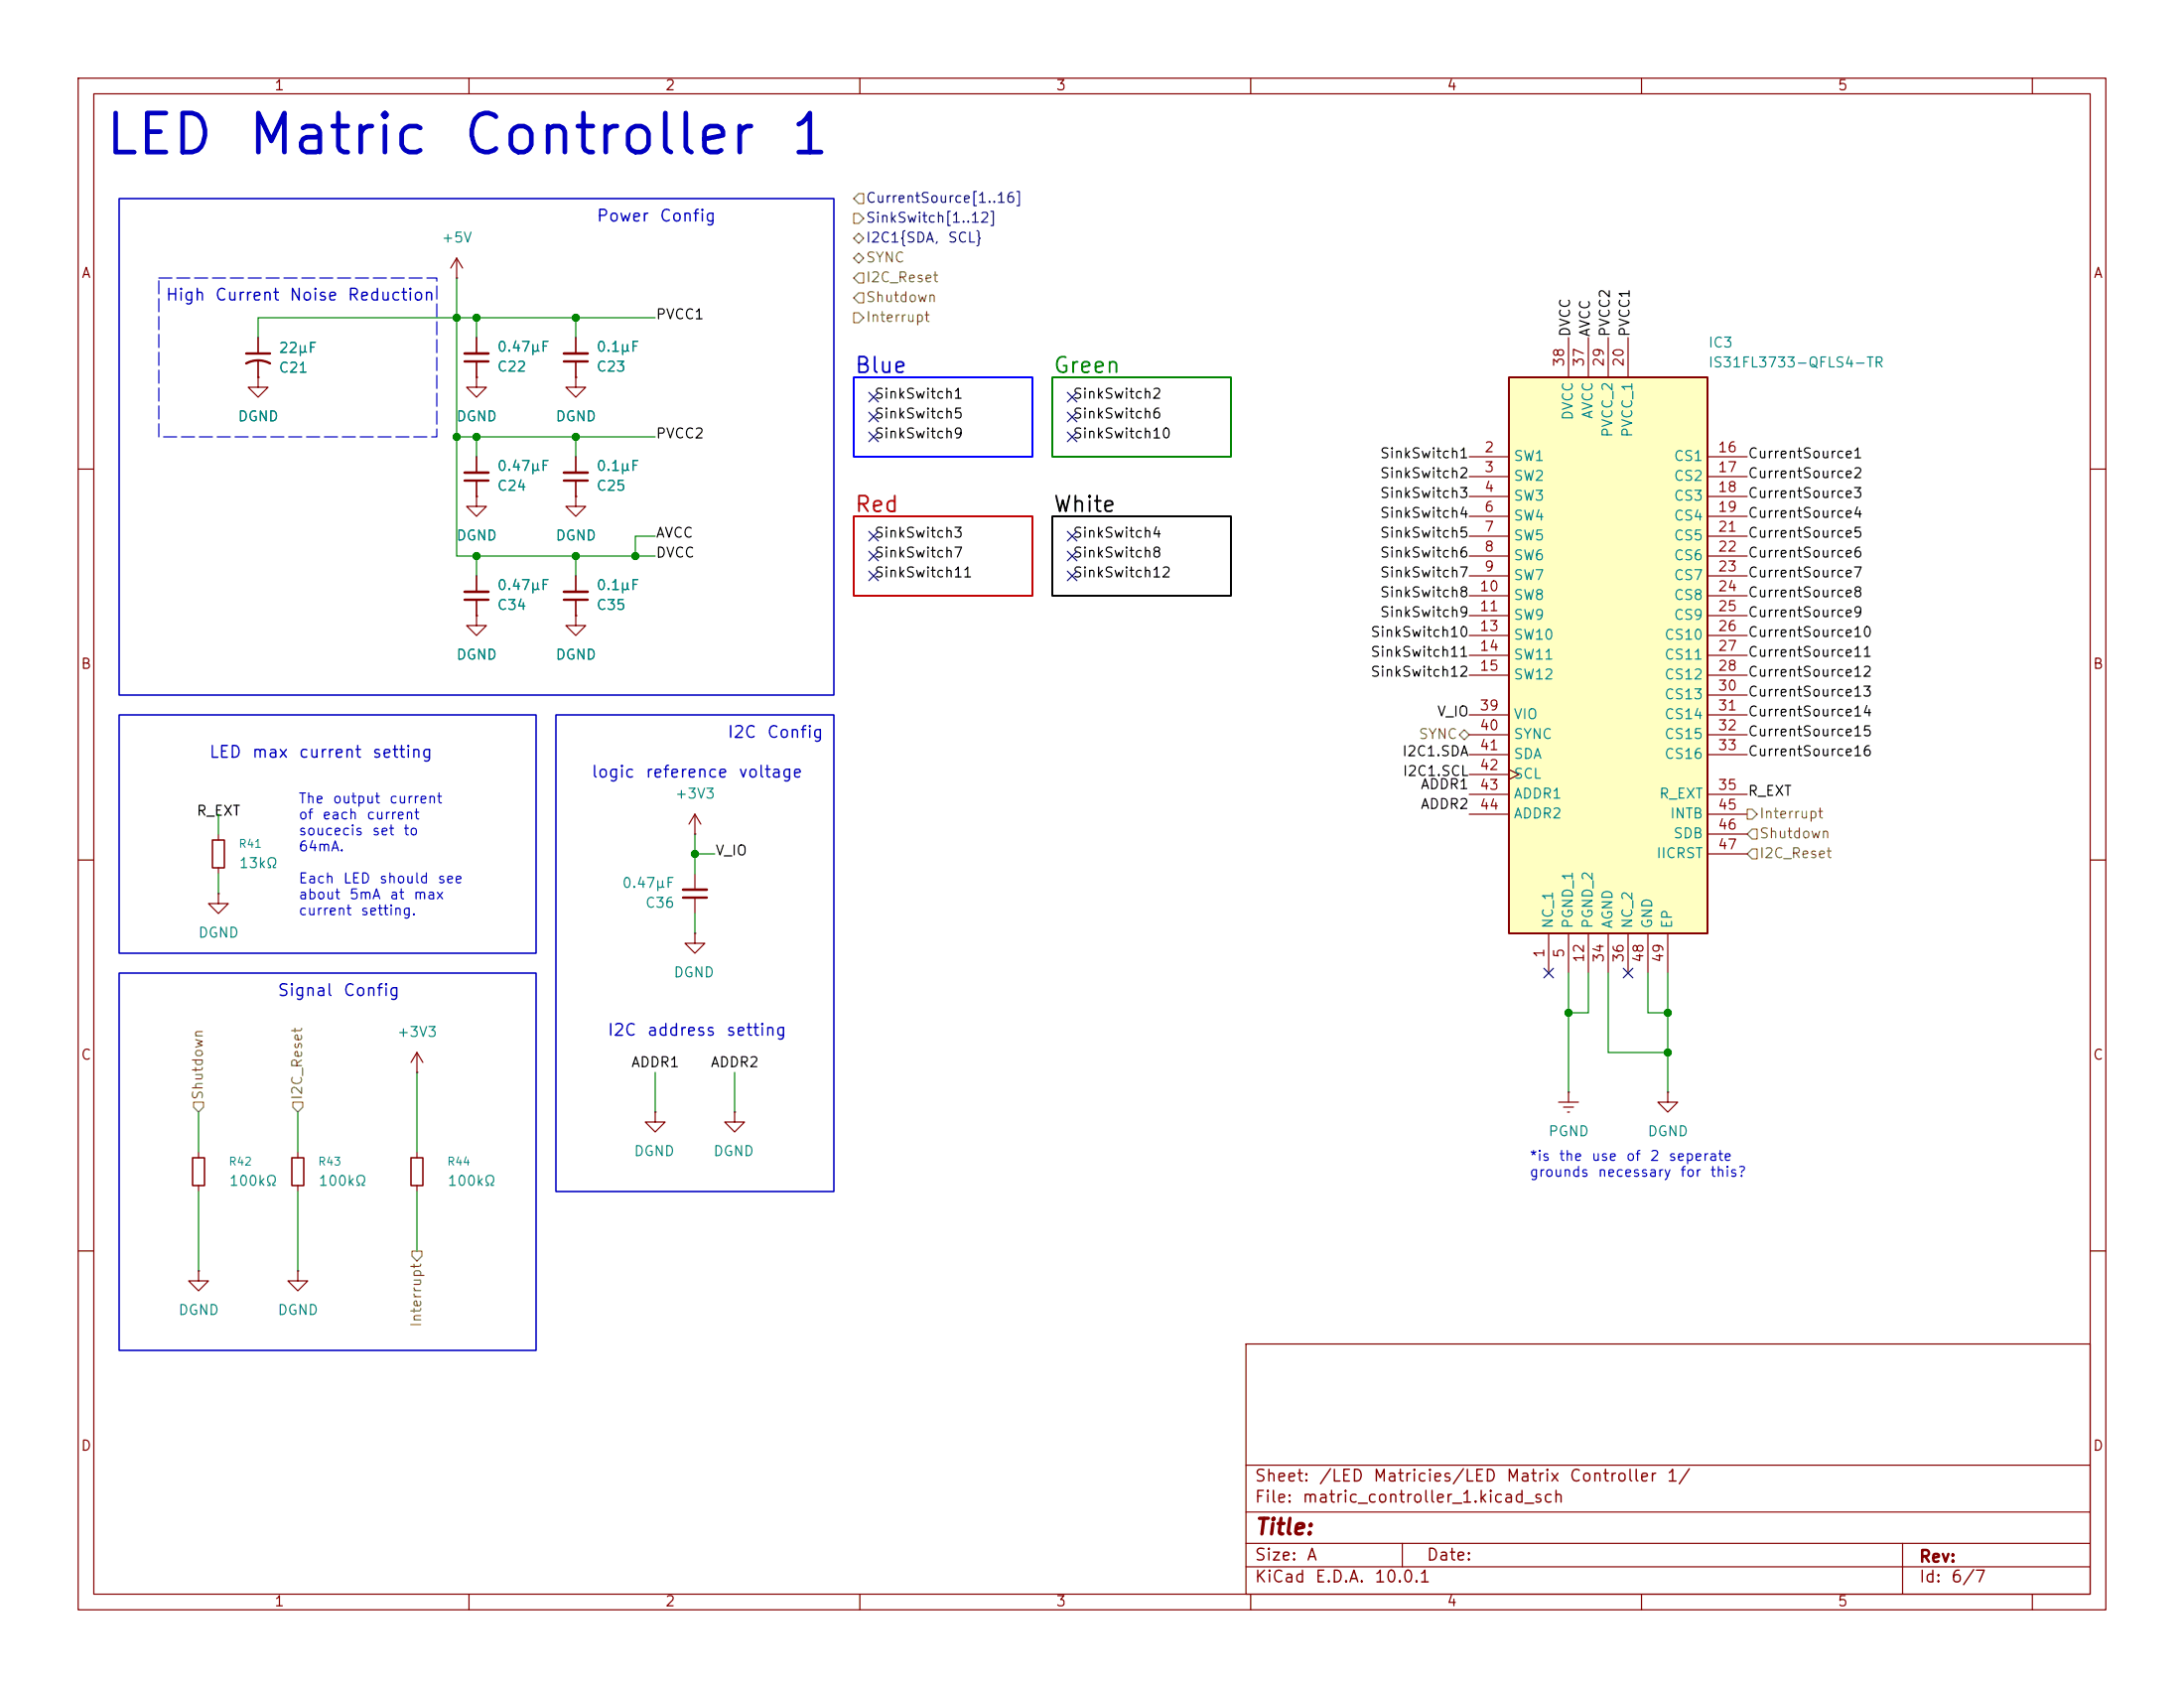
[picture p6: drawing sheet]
<svg xmlns="http://www.w3.org/2000/svg" width="279mm" height="216mm" viewBox="0 0 279 216" stroke-linecap="round" stroke-linejoin="round" font-family="sans-serif">
<g fill="none" stroke="#840000" stroke-width=".15">
<path d="M10 10h259.4v195.9h-259.4zM12 12h255.4v191.9h-255.4zM60 10v2M110 10v2M160 10v2M210 10v2M260 10v2M58.4 35.6h.1M58.4 33l-.7 1.3M58.4 33l.8 1.3M58.4 33v2.6M61 43.2v2"/>
<path d="M61 46.2v2.1M61 58.4v2.1M73.7 43.2v2M73.7 46.2v2.1M73.7 58.4v2.1M10 60h2M61 78.7v1.3h1.2l-1.2 1.3-1.3-1.3h1.3M61 78.7h.1M61 61.5v2M73.7 78.7v1.3h1.2l-1.2 1.3-1.3-1.3h1.3M73.7 78.7h.1M73.7 61.5v2"/>
<path d="M267.4 60h2M10 110h2M27.9 114.3v1.3h1.3l-1.3 1.2-1.2-1.2h1.2M27.9 114.3h.1M27.9 106.7v.7M27.9 111v.8M88.9 119.4v1.3h1.3l-1.3 1.2-1.3-1.2h1.3M88.9 119.4h.1M88.9 106.7h.1M88.9 104.1v2.6M88.9 111.8v2M88.9 114.8v2"/>
<path d="M88.9 104.1l.8 1.3M88.9 104.1l-.8 1.3M267.4 110h2M53.3 137.2h.1M53.3 134.6v2.6M53.3 134.6l-.7 1.3M53.3 134.6l.8 1.3M25.4 147.3v.8M25.4 151.6v.8M38.1 147.3v.8M38.1 151.6v.8M53.3 147.3v.8"/>
<path d="M53.3 151.6v.8M10 160h2M25.4 162.6v1.2h1.3l-1.3 1.3-1.3-1.3h1.3M25.4 162.6h.1M38.1 162.6v1.2h1.3l-1.3 1.3-1.3-1.3h1.3M38.1 162.6h.1M159.4 171.9h108v32h-108zM267.4 160h2M159.4 197.4h108M159.4 193.4h108M159.4 187.4h108M179.4 197.4v3"/>
<path d="M243.4 197.4v6.5M60 203.9v2M110 203.9v2M159.4 200.4h108M160 203.9v2M210 203.9v2M260 203.9v2"/>
</g>
<path d="M59.4 46.2h3.1M72.1 46.2h3.1M59.4 61.5h3.1M72.1 61.5h3.1M87.4 114.8h3" fill="none" stroke="#840000" stroke-width=".3"/>
<path d="M59.4 45.2h3.1M72.1 45.2h3.1M59.4 60.5h3.1M72.1 60.5h3.1M87.4 113.8h3" fill="none" stroke="#840000" stroke-width=".33"/>
<path d="M27.2 107.4h1.5v3.6h-1.5zM24.6 148.1h1.6v3.5h-1.6zM37.3 148.1h1.6v3.5h-1.6zM52.6 148.1h1.5v3.5h-1.5z" fill="none" stroke="#840000" stroke-width=".2"/>
<path d="M193 48.3h25.4v71.1h-25.4z" fill="#ffffc2"/>
<path d="M193 48.3h25.4v71.1h-25.4z" fill="none" stroke="#840000" stroke-width=".25"/>
<g fill="none" stroke="#840000" stroke-width=".15">
<path d="M33 48.3v1.2h-1.3l1.3 1.3 1.3-1.3h-1.3M33 48.3h.1M33 43.2v2M33 46.2v2.1M61 48.3v1.2h1.2l-1.2 1.3-1.3-1.3h1.3M61 48.3h.1M61 43.2v2M61 46.2v2.1M61 58.4v2.1M73.7 48.3v1.2h1.2l-1.2 1.3-1.3-1.3h1.3M73.7 48.3h.1M73.7 43.2v2"/>
<path d="M73.7 46.2v2.1M73.7 58.4v2.1M188 58.4h5M200.7 43.2v5.1M203.2 43.2v5.1M205.7 43.2v5.1M208.3 43.2v5.1M218.4 58.4h5.1M61 63.5v1.3h1.2l-1.2 1.2-1.3-1.2h1.3M61 63.5h.1M61 78.7h.1M61 61.5v2"/>
<path d="M61 73.7v2M61 76.7v2M73.7 63.5v1.3h1.2l-1.2 1.2-1.3-1.2h1.3M73.7 63.5h.1M73.7 78.7h.1M73.7 61.5v2M73.7 73.7v2M73.7 76.7v2M188 61h5M188 63.5h5M188 66h5M188 68.6h5"/>
<path d="M188 71.1h5M188 73.7h5M188 76.2h5M188 78.7h5M218.4 61h5.1M218.4 63.5h5.1M218.4 66h5.1M218.4 68.6h5.1M218.4 71.1h5.1M218.4 73.7h5.1M218.4 76.2h5.1M218.4 78.7h5.1"/>
<path d="M188 81.3h5M188 83.8h5M188 86.4h5M188 91.4h5M188 94h5M188 96.5h5M188 99.1h5M193 98.4l1.3 .7-1.3 .6M218.4 81.3h5.1M218.4 83.8h5.1M218.4 86.4h5.1M218.4 88.9h5.1"/>
<path d="M218.4 91.4h5.1M218.4 94h5.1M218.4 96.5h5.1M188 101.6h5M188 104.1h5M198.1 119.4v5.1M200.7 119.4v5.1M203.2 119.4v5.1M205.7 119.4v5.1M208.3 119.4v5.1M210.8 119.4v5.1M213.4 119.4v5.1"/>
<path d="M218.4 101.6h5.1M218.4 104.1h5.1M218.4 106.7h5.1M218.4 109.2h5.1M200.7 139.7h.1M200.7 139.7v1.3M213.4 139.7v1.3h1.2l-1.2 1.2-1.3-1.2h1.3M213.4 139.7h.1M83.8 142.2v1.3h1.3l-1.3 1.3-1.3-1.3h1.3M83.8 142.2h.1M94 142.2v1.3h1.2l-1.2 1.3-1.3-1.3h1.3M94 142.2h.1"/>
<path d="M199.4 141h2.5M200 141.6h1.3M200.5 142.2h.3"/>
</g>
<path d="M31.5 46.5a3.2 3.2 0 0 1 3 0M31.5 45.2h3M59.4 76.7h3.1M72.1 76.7h3.1" fill="none" stroke="#840000" stroke-width=".3"/>
<path d="M59.4 75.7h3.1M72.1 75.7h3.1" fill="none" stroke="#840000" stroke-width=".33"/>
<g fill="none" stroke="#848400" stroke-width=".15">
<path d="M109.2 27.3h.7l.6 .6-.6 .7h-.7zM109.2 33l.7-.6 .6 .6-.6 .7zM109.2 30.5l.7-.7 .6 .7-.6 .6zM109.9 24.8h.6v1.2h-.6l-.7-.6zM109.9 34.9h.6v1.3h-.6l-.7-.6zM109.9 37.5h.6v1.2h-.6l-.7-.6zM109.2 40h.7l.6 .6-.6 .7h-.7zM186.7 94l.6-.7 .7 .7-.7 .6zM223.5 103.5h.7l.6 .6-.6 .7h-.7zM224.2 108.6h.6v1.3h-.6l-.7-.7zM224.2 106h.6v1.3h-.6l-.7-.6zM24.8 141h1.2v.6l-.6 .6-.6-.6z"/>
<path d="M37.5 141h1.2v.6l-.6 .6-.6-.6zM52.7 160h1.3v.7l-.7 .6-.6-.6z"/>
</g>
<g fill="none" stroke="#008400" stroke-width=".15">
<path d="M58.4 35.6v35.5h25.4M58.4 55.9h25.4M61 40.6v2.6M61 55.9v2.5M73.7 40.6v2.6M73.7 55.9v2.5M83.8 40.6h-50.8v2.6M61 71.1v2.6M73.7 71.1v2.6M83.8 68.6h-2.5v2.5M27.9 104.1v2.6M27.9 111.8v2.5"/>
<path d="M88.9 106.7v5.1M88.9 116.8v2.6M88.9 109.2h2.5M53.3 137.2v10.1M83.8 137.2v5M94 137.2v5M200.7 124.5v15.2M203.2 124.5v5h-2.5M205.7 124.5v10.1h7.7M210.8 124.5v5h2.6M213.4 124.5v15.2M25.4 142.2v5.1"/>
<path d="M25.4 152.4v10.2M38.1 142.2v5.1M38.1 152.4v10.2M53.3 152.4v7.6"/>
</g>
<g fill="none" stroke="#000084" stroke-width=".15">
<path d="M111.2 55.3l1.2 1.2M111.2 50.2l1.2 1.2M111.2 52.7l1.2 1.2M112.4 55.3l-1.2 1.2M112.4 50.2l-1.2 1.2M112.4 52.7l-1.2 1.2M136.6 50.2l1.2 1.2M136.6 55.3l1.2 1.2M136.6 52.7l1.2 1.2M137.8 50.2l-1.2 1.2M137.8 55.3l-1.2 1.2M137.8 52.7l-1.2 1.2"/>
<path d="M111.2 73.1l1.2 1.2M111.2 68l1.2 1.2M111.2 70.5l1.2 1.2M112.4 73.1l-1.2 1.2M112.4 68l-1.2 1.2M112.4 70.5l-1.2 1.2M136.6 70.5l1.2 1.2M136.6 68l1.2 1.2M136.6 73.1l1.2 1.2M137.8 70.5l-1.2 1.2M137.8 68l-1.2 1.2M137.8 73.1l-1.2 1.2"/>
<path d="M197.5 123.9l1.2 1.2M198.7 123.9l-1.2 1.2M207.7 123.9l1.2 1.2M208.9 123.9l-1.2 1.2"/>
</g>
<path d="M20.3 35.6h35.6v20.3h-35.6z" fill="none" stroke="#0000c2" stroke-width=".15" stroke-dasharray="1.7 .6"/>
<path d="M109.2 48.3h22.9v10.1h-22.9z" fill="none" stroke="#00f" stroke-width=".25"/>
<path d="M134.6 48.3h22.9v10.1h-22.9z" fill="none" stroke="#008400" stroke-width=".25"/>
<path d="M109.2 66h22.9v10.2h-22.9z" fill="none" stroke="#c20000" stroke-width=".25"/>
<path d="M15.2 25.4h91.5v63.5h-91.5zM15.2 91.4h53.4v30.5h-53.4zM71.1 91.4h35.6v61h-35.6zM15.2 124.5h53.4v48.2h-53.4z" fill="none" stroke="#0000c2" stroke-width=".2"/>
<path d="M134.6 66h22.9v10.2h-22.9z" fill="none" stroke="#000" stroke-width=".25"/>
<g fill="#008400" stroke="#008400" stroke-width=".13">
<circle cx="61" cy="71.1" r=".46"/>
<circle cx="88.9" cy="109.2" r=".46"/>
<circle cx="213.4" cy="129.5" r=".46"/>
<circle cx="213.4" cy="134.6" r=".46"/>
<circle cx="200.7" cy="129.5" r=".46"/>
<circle cx="73.7" cy="55.9" r=".46"/>
<circle cx="81.3" cy="71.1" r=".46"/>
<circle cx="73.7" cy="71.1" r=".46"/>
<circle cx="61" cy="40.6" r=".46"/>
<circle cx="73.7" cy="40.6" r=".46"/>
<circle cx="58.4" cy="40.6" r=".46"/>
<circle cx="61" cy="55.9" r=".46"/>
<circle cx="58.4" cy="55.9" r=".46"/>
</g>
<g font-size="5" fill="#0000c2">
<text x="13.1" y="21">LED</text>
<text x="31.4" y="21">Matric</text>
<text x="58.9" y="21">Controller</text>
<text x="100.7" y="21">1</text>
</g>
<text font-size="2" fill="#0000c2" x="109.2" y="48.2">Blue</text>
<text font-size="2" fill="#008400" x="134.6" y="48.2">Green</text>
<text font-size="2" fill="#c20000" x="109.2" y="66">Red</text>
<text font-size="2" x="134.6" y="66">White</text>
<text font-size="2" fill="#840000" x="160.4" y="196.8">Title:</text>
<g font-size="1.5" fill="#0000c2">
<text x="76.2" y="28.7">Power</text>
<text x="84.3" y="28.7">Config</text>
<text x="21.1" y="38.8">High</text>
<text x="27.4" y="38.8">Current</text>
<text x="36.9" y="38.8">Noise</text>
<text x="44.4" y="38.8">Reduction</text>
<text x="93" y="94.8">I2C</text>
<text x="98" y="94.8">Config</text>
<text x="26.7" y="97.3">LED</text>
<text x="32.1" y="97.3">max</text>
<text x="38.1" y="97.3">current</text>
<text x="47.5" y="97.3">setting</text>
<text x="75.6" y="99.8">logic</text>
<text x="82.5" y="99.8">reference</text>
<text x="94.4" y="99.8">voltage</text>
<text x="35.4" y="127.8">Signal</text>
<text x="43.8" y="127.8">Config</text>
<text x="77.6" y="132.9">I2C</text>
<text x="82.7" y="132.9">address</text>
<text x="92.8" y="132.9">setting</text>
</g>
<g font-size="1.5" fill="#840000">
<text x="160.4" y="189.9">Sheet:</text>
<text x="168.6" y="189.9">/LED</text>
<text x="175.6" y="189.9">Matricies/LED</text>
<text x="192.6" y="189.9">Matrix</text>
<text x="200.7" y="189.9">Controller</text>
<text x="213.1" y="189.9">1/</text>
<text x="160.4" y="192.6">File:</text>
<text x="166.5" y="192.6">matric_controller_1.kicad_sch</text>
<text x="160.4" y="202.8">KiCad</text>
<text x="160.4" y="200">Size:</text>
<text x="167.1" y="200">A</text>
<text x="168.1" y="202.8">E.D.A.</text>
<text x="175.7" y="202.8">10.0.1</text>
<text x="182.4" y="200">Date:</text>
<text x="245.4" y="200.2">Rev:</text>
<text x="245.4" y="202.8">Id:</text>
<text x="249.5" y="202.8">6/7</text>
</g>
<g font-size="1.3" fill="#840000">
<text x="35" y="11.9">1</text>
<text x="85" y="11.9">2</text>
<text x="135" y="11.9">3</text>
<text x="185" y="11.9">4</text>
<text x="235" y="11.9">5</text>
<text x="10.3" y="35.9">A</text>
<text x="267.7" y="35.9">A</text>
<text x="200.4" y="47" transform="rotate(-90 200.4 47)">38</text>
<text x="202.9" y="47" transform="rotate(-90 202.9 47)">37</text>
<text x="205.5" y="47" transform="rotate(-90 205.5 47)">29</text>
<text x="208" y="47" transform="rotate(-90 208 47)">20</text>
<text x="189.8" y="58.2">2</text>
<text x="219.7" y="58.2">16</text>
<text x="189.8" y="60.7">3</text>
<text x="189.8" y="63.2">4</text>
<text x="189.8" y="65.8">6</text>
<text x="219.7" y="60.7">17</text>
<text x="219.7" y="63.2">18</text>
<text x="219.7" y="65.8">19</text>
<text x="189.8" y="68.3">7</text>
<text x="189.8" y="70.9">8</text>
<text x="219.7" y="68.3">21</text>
<text x="219.7" y="70.9">22</text>
<text x="189.2" y="75.9">10</text>
<text x="189.8" y="73.4">9</text>
<text x="219.7" y="73.4">23</text>
<text x="219.7" y="75.9">24</text>
<text x="189.2" y="78.5">11</text>
<text x="189.2" y="81">13</text>
<text x="189.2" y="83.6">14</text>
<text x="219.7" y="78.5">25</text>
<text x="219.7" y="81">26</text>
<text x="219.7" y="83.6">27</text>
<text x="10.3" y="85.9">B</text>
<text x="189.2" y="86.1">15</text>
<text x="219.7" y="86.1">28</text>
<text x="219.7" y="88.6">30</text>
<text x="267.7" y="85.9">B</text>
<text x="189.2" y="91.2">39</text>
<text x="189.2" y="93.7">40</text>
<text x="219.7" y="91.2">31</text>
<text x="219.7" y="93.7">32</text>
<text x="189.2" y="96.3">41</text>
<text x="189.2" y="98.8">42</text>
<text x="189.2" y="101.3">43</text>
<text x="219.7" y="96.3">33</text>
<text x="219.7" y="101.3">35</text>
<text x="189.2" y="103.9">44</text>
<text x="219.7" y="103.9">45</text>
<text x="219.7" y="106.4">46</text>
<text x="219.7" y="109">47</text>
<text x="197.9" y="122.6" transform="rotate(-90 197.9 122.6)">1</text>
<text x="200.4" y="122.6" transform="rotate(-90 200.4 122.6)">5</text>
<text x="202.9" y="123.2" transform="rotate(-90 202.9 123.2)">12</text>
<text x="205.5" y="123.2" transform="rotate(-90 205.5 123.2)">34</text>
<text x="208" y="123.2" transform="rotate(-90 208 123.2)">36</text>
<text x="210.6" y="123.2" transform="rotate(-90 210.6 123.2)">48</text>
<text x="213.1" y="123.2" transform="rotate(-90 213.1 123.2)">49</text>
<text x="10.3" y="135.9">C</text>
<text x="267.7" y="135.9">C</text>
<text x="10.3" y="185.9">D</text>
<text x="267.7" y="185.9">D</text>
<text x="35" y="205.8">1</text>
<text x="85" y="205.8">2</text>
<text x="135" y="205.8">3</text>
<text x="185" y="205.8">4</text>
<text x="235" y="205.8">5</text>
</g>
<g font-size="1.3" fill="#000084">
<text x="110.7" y="26.3">CurrentSource[1..16]</text>
<text x="110.7" y="28.8">SinkSwitch[1..12]</text>
<text x="110.7" y="31.3">I2C1{SDA,</text>
<text x="121.2" y="31.3">SCL}</text>
</g>
<g font-size="1.3" fill="#008484">
<text x="56.4" y="31.3">+5V</text>
<text x="35.6" y="45.4">22μF</text>
<text x="35.6" y="48">C21</text>
<text x="63.5" y="47.8">C22</text>
<text x="63.5" y="45.3">0.47μF</text>
<text x="76.2" y="45.3">0.1μF</text>
<text x="76.2" y="47.8">C23</text>
<text x="218.4" y="44.8">IC3</text>
<text x="218.4" y="47.3">IS31FL3733-QFLS4-TR</text>
<text x="201.5" y="53.9" transform="rotate(-90 201.5 53.9)">DVCC</text>
<text x="204.1" y="53.7" transform="rotate(-90 204.1 53.7)">AVCC</text>
<text x="30.3" y="54.2">DGND</text>
<text x="58.3" y="54.2">DGND</text>
<text x="71" y="54.2">DGND</text>
<text x="193.5" y="59.3">SW1</text>
<text x="206.6" y="56" transform="rotate(-90 206.6 56)">PVCC_2</text>
<text x="209.1" y="56" transform="rotate(-90 209.1 56)">PVCC_1</text>
<text x="214" y="59.3">CS1</text>
<text x="63.5" y="63.1">C24</text>
<text x="63.5" y="60.5">0.47μF</text>
<text x="76.2" y="60.5">0.1μF</text>
<text x="76.2" y="63.1">C25</text>
<text x="193.5" y="61.8">SW2</text>
<text x="193.5" y="64.4">SW3</text>
<text x="214" y="61.8">CS2</text>
<text x="214" y="64.4">CS3</text>
<text x="58.3" y="69.4">DGND</text>
<text x="71" y="69.4">DGND</text>
<text x="193.5" y="66.9">SW4</text>
<text x="193.5" y="69.4">SW5</text>
<text x="193.5" y="72">SW6</text>
<text x="214" y="66.9">CS4</text>
<text x="214" y="69.4">CS5</text>
<text x="214" y="72">CS6</text>
<text x="63.5" y="75.8">0.47μF</text>
<text x="76.2" y="75.8">0.1μF</text>
<text x="193.5" y="74.5">SW7</text>
<text x="193.5" y="77.1">SW8</text>
<text x="214" y="74.5">CS7</text>
<text x="214" y="77.1">CS8</text>
<text x="63.5" y="78.3">C34</text>
<text x="76.2" y="78.3">C35</text>
<text x="193.5" y="79.6">SW9</text>
<text x="193.5" y="82.1">SW10</text>
<text x="212.8" y="82.1">CS10</text>
<text x="214" y="79.6">CS9</text>
<text x="58.3" y="84.7">DGND</text>
<text x="71" y="84.7">DGND</text>
<text x="193.5" y="84.7">SW11</text>
<text x="193.5" y="87.2">SW12</text>
<text x="212.8" y="84.7">CS11</text>
<text x="212.8" y="87.2">CS12</text>
<text x="212.8" y="89.8">CS13</text>
<text x="193.5" y="92.3">VIO</text>
<text x="193.5" y="94.8">SYNC</text>
<text x="212.8" y="92.3">CS14</text>
<text x="212.8" y="94.8">CS15</text>
<text x="193.5" y="97.4">SDA</text>
<text x="193.5" y="99.9">SCL</text>
<text x="212.8" y="97.4">CS16</text>
<text x="86.3" y="102.5">+3V3</text>
<text x="193.5" y="102.5">ADDR1</text>
<text x="193.5" y="105">ADDR2</text>
<text x="212.2" y="102.5">R_EXT</text>
<text x="213.6" y="105">INTB</text>
<text x="214" y="107.5">SDB</text>
<text x="30.5" y="111.4">13kΩ</text>
<text x="79.5" y="113.9">0.47μF</text>
<text x="211.8" y="110.1">IICRST</text>
<text x="82.5" y="116.4">C36</text>
<text x="199" y="118.9" transform="rotate(-90 199 118.9)">NC_1</text>
<text x="201.5" y="118.9" transform="rotate(-90 201.5 118.9)">PGND_1</text>
<text x="204.1" y="118.9" transform="rotate(-90 204.1 118.9)">PGND_2</text>
<text x="206.6" y="118.9" transform="rotate(-90 206.6 118.9)">AGND</text>
<text x="209.1" y="118.9" transform="rotate(-90 209.1 118.9)">NC_2</text>
<text x="211.7" y="118.9" transform="rotate(-90 211.7 118.9)">GND</text>
<text x="214.2" y="118.9" transform="rotate(-90 214.2 118.9)">EP</text>
<text x="25.3" y="120.2">DGND</text>
<text x="86.1" y="125.3">DGND</text>
<text x="50.7" y="132.9">+3V3</text>
<text x="81" y="148.2">DGND</text>
<text x="91.2" y="148.2">DGND</text>
<text x="198" y="145.6">PGND</text>
<text x="210.7" y="145.6">DGND</text>
<text x="29.2" y="152">100kΩ</text>
<text x="40.6" y="152">100kΩ</text>
<text x="57.2" y="152">100kΩ</text>
<text x="22.7" y="168.5">DGND</text>
<text x="35.4" y="168.5">DGND</text>
</g>
<g font-size="1.3" fill="#848400">
<text x="110.7" y="33.9">SYNC</text>
<text x="110.7" y="41.5">Interrupt</text>
<text x="110.7" y="36.4">I2C_Reset</text>
<text x="110.7" y="39">Shutdown</text>
<text x="181.4" y="94.8">SYNC</text>
<text x="225" y="107.5">Shutdown</text>
<text x="225" y="105">Interrupt</text>
<text x="225" y="110.1">I2C_Reset</text>
<text x="26.3" y="140.8" transform="rotate(-90 26.3 140.8)">Shutdown</text>
<text x="39" y="140.8" transform="rotate(-90 39 140.8)">I2C_Reset</text>
<text x="54.2" y="169.8" transform="rotate(-90 54.2 169.8)">Interrupt</text>
</g>
<g font-size="1.3">
<text x="83.8" y="41.2">PVCC1</text>
<text x="201.2" y="43.2" transform="rotate(-90 201.2 43.2)">DVCC</text>
<text x="203.7" y="43.2" transform="rotate(-90 203.7 43.2)">AVCC</text>
<text x="206.3" y="43.2" transform="rotate(-90 206.3 43.2)">PVCC2</text>
<text x="208.8" y="43.2" transform="rotate(-90 208.8 43.2)">PVCC1</text>
<text x="111.8" y="53.9">SinkSwitch5</text>
<text x="111.8" y="51.3">SinkSwitch1</text>
<text x="137.2" y="53.9">SinkSwitch6</text>
<text x="137.2" y="51.3">SinkSwitch2</text>
<text x="83.8" y="56.4">PVCC2</text>
<text x="111.8" y="56.4">SinkSwitch9</text>
<text x="137.2" y="56.4">SinkSwitch10</text>
<text x="176.4" y="58.9">SinkSwitch1</text>
<text x="223.5" y="58.9">CurrentSource1</text>
<text x="176.4" y="61.5">SinkSwitch2</text>
<text x="176.4" y="64">SinkSwitch3</text>
<text x="223.5" y="61.5">CurrentSource2</text>
<text x="223.5" y="64">CurrentSource3</text>
<text x="83.8" y="69.1">AVCC</text>
<text x="83.8" y="71.6">DVCC</text>
<text x="111.8" y="69.1">SinkSwitch3</text>
<text x="111.8" y="71.6">SinkSwitch7</text>
<text x="137.2" y="69.1">SinkSwitch4</text>
<text x="137.2" y="71.6">SinkSwitch8</text>
<text x="176.4" y="66.6">SinkSwitch4</text>
<text x="176.4" y="69.1">SinkSwitch5</text>
<text x="176.4" y="71.6">SinkSwitch6</text>
<text x="223.5" y="71.6">CurrentSource6</text>
<text x="223.5" y="66.6">CurrentSource4</text>
<text x="223.5" y="69.1">CurrentSource5</text>
<text x="111.8" y="74.2">SinkSwitch11</text>
<text x="137.2" y="74.2">SinkSwitch12</text>
<text x="176.4" y="74.2">SinkSwitch7</text>
<text x="176.4" y="76.7">SinkSwitch8</text>
<text x="223.5" y="76.7">CurrentSource8</text>
<text x="223.5" y="74.2">CurrentSource7</text>
<text x="175.2" y="81.8">SinkSwitch10</text>
<text x="176.4" y="79.3">SinkSwitch9</text>
<text x="223.5" y="81.8">CurrentSource10</text>
<text x="223.5" y="79.3">CurrentSource9</text>
<text x="175.2" y="86.9">SinkSwitch12</text>
<text x="175.2" y="84.3">SinkSwitch11</text>
<text x="223.5" y="86.9">CurrentSource12</text>
<text x="223.5" y="84.3">CurrentSource11</text>
<text x="223.5" y="89.4">CurrentSource13</text>
<text x="183.8" y="92">V_IO</text>
<text x="223.5" y="92">CurrentSource14</text>
<text x="223.5" y="94.5">CurrentSource15</text>
<text x="179.3" y="97">I2C1.SDA</text>
<text x="179.4" y="99.6">I2C1.SCL</text>
<text x="181.6" y="101.3">ADDR1</text>
<text x="223.5" y="97">CurrentSource16</text>
<text x="25.1" y="104.7">R_EXT</text>
<text x="181.6" y="103.8">ADDR2</text>
<text x="223.5" y="102.1">R_EXT</text>
<text x="91.4" y="109.7">V_IO</text>
<text x="80.7" y="136.8">ADDR1</text>
<text x="90.8" y="136.8">ADDR2</text>
</g>
<g font-size="1.3" fill="#0000c2">
<text x="38.1" y="103.1">The</text>
<text x="38.1" y="105.1">of</text>
<text x="38.1" y="107.2">soucecis</text>
<text x="41.1" y="105.1">each</text>
<text x="42.5" y="103.1">output</text>
<text x="46.8" y="105.1">current</text>
<text x="47.5" y="107.2">set</text>
<text x="49.7" y="103.1">current</text>
<text x="51.5" y="107.2">to</text>
<text x="38.1" y="109.2">64mA.</text>
<text x="38.1" y="113.3">Each</text>
<text x="43.8" y="113.3">LED</text>
<text x="48.4" y="113.3">should</text>
<text x="55.9" y="113.3">see</text>
<text x="38.1" y="115.3">about</text>
<text x="38.1" y="117.4">current</text>
<text x="44.6" y="115.3">5mA</text>
<text x="46" y="117.4">setting.</text>
<text x="49.8" y="115.3">at</text>
<text x="52.8" y="115.3">max</text>
<text x="195.6" y="148.8">*is</text>
<text x="199.4" y="148.8">the</text>
<text x="203.5" y="148.8">use</text>
<text x="207.9" y="148.8">of</text>
<text x="211" y="148.8">2</text>
<text x="213.3" y="148.8">seperate</text>
<text x="195.6" y="150.8">grounds</text>
<text x="204.3" y="150.8">necessary</text>
<text x="214.9" y="150.8">for</text>
<text x="218.7" y="150.8">this?</text>
</g>
<g font-size="1" fill="#008484">
<text x="30.4" y="108.7">R41</text>
<text x="29.2" y="149.3">R42</text>
<text x="40.6" y="149.3">R43</text>
<text x="57.1" y="149.3">R44</text>
</g>
</svg>
